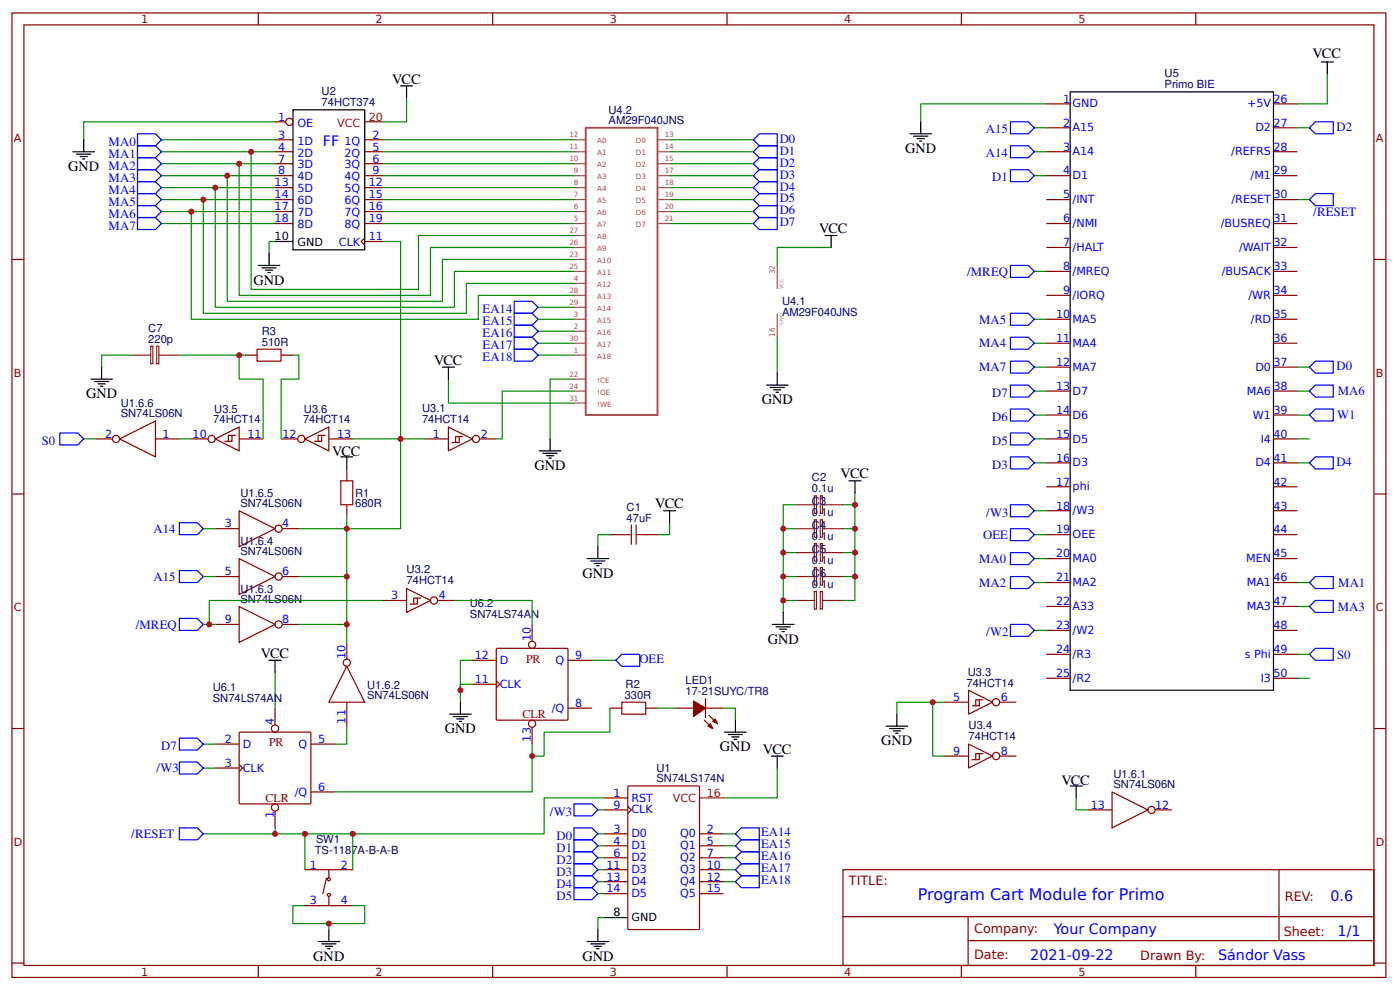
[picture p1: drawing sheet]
<svg xmlns="http://www.w3.org/2000/svg" width="310mm" height="219mm" viewBox="0 0 310 219" stroke-linecap="round" stroke-linejoin="round" font-family="sans-serif">
<g fill="none" stroke="#800" stroke-width=".26">
<path d="M2.6 2.9h304.1v213.2h-304.1zM5.3 5.5h298.7v208h-298.7zM57.1 2.9v2.6M109 2.9v2.6M160.9 2.9v2.6M212.7 2.9v2.6M264.6 2.9v2.6M60.9 33.5h3.9M60.9 38.8h3.9M60.9 26.9h2.3M60.9 30.9h3.9M60.9 36.2h3.9"/>
<path d="M80.7 33.5h4M80.7 38.8h4M80.7 30.9h4M80.7 36.2h4M231.5 23h5.3M231.5 28.3h5.3M231.5 33.5h5.3M231.5 38.8h5.3M281.8 23h5.3M281.8 28.3h5.3M281.8 33.5h5.3M281.8 38.8h5.3"/>
<path d="M2.6 57.4h2.7M60.9 44.1h3.9M60.9 49.4h3.9M60.9 41.5h3.9M60.9 46.8h3.9M80.7 52.6l-.8 .8 .8 .8M80.7 44.1h4M80.7 49.4h4M80.7 53.4h4M80.7 41.5h4M80.7 46.8h4M231.5 44.1h5.3"/>
<path d="M231.5 49.4h5.3M231.5 54.7h5.3M281.8 44.1h5.3M281.8 49.4h5.3M281.8 54.7h5.3M304 57.4h2.7M54.2 78.5h2.7M62.2 78.5h2.6M231.5 60h5.3M231.5 65.3h5.3M231.5 70.6h5.3M231.5 75.9h5.3"/>
<path d="M281.8 60h5.3M281.8 65.3h5.3M281.8 70.6h5.3M281.8 75.9h5.3M21.2 97h3.7M26.5 97l7.9-3.9v7.9zM34.4 97h5.3M42.3 97h3.7M47.6 97l5.3-2.6v5.3zM51.3 96.3v1.3h-1.6M52.1 96.3h-1.6v1.3M52.9 97h5.3"/>
<path d="M62.2 97h3.7M67.5 97l5.3-2.6v5.3zM71.2 96.3v1.3h-1.6M72 96.3h-1.6v1.3M72.8 97h5.3M93.9 97h5.3M99.2 94.4l5.3 2.6-5.3 2.7zM101.6 96.5v1.3h-1.6M102.4 96.5h-1.6v1.3M106.1 97h3.7M231.5 97h5.3M231.5 81.2h5.3"/>
<path d="M231.5 86.5h5.3M231.5 91.8h5.3M281.8 97h5.3M281.8 81.2h5.3M281.8 86.5h5.3M281.8 91.8h5.3M2.6 109.2h2.7M47.6 116.9h5.3M52.9 112.9l8 4-8 4zM62.4 116.9h3.7M76.7 103.7v2.6M76.7 111.6v2.6"/>
<path d="M134.9 118.2h2.7M142.9 118.2h2.6M231.5 102.3h5.3M231.5 107.6h5.3M231.5 112.9h5.3M231.5 118.2h5.3M281.8 102.3h5.3M281.8 107.6h5.3M281.8 112.9h5.3M281.8 118.2h5.3M304 109.2h2.7M47.6 127.5h5.3"/>
<path d="M47.6 138.1h5.3M52.9 123.5l8 4-8 3.9zM52.9 134.1l8 4-8 3.9zM62.4 127.5h3.7M62.4 138.1h3.7M84.7 132.8h5.3M90 130.1l5.2 2.7-5.2 2.6zM92.3 132.2v1.4h-1.5M93.1 132.2h-1.6v1.4M96.8 132.8h3.7M117.7 138.1v3.7M231.5 123.5h5.3"/>
<path d="M231.5 128.8h5.3M231.5 134.1h5.3M231.5 139.4h5.3M281.8 123.5h5.3M281.8 128.8h5.3M281.8 134.1h5.3M281.8 139.4h5.3M60.9 156.6v3.7M76.7 147.3l4 8h-7.9zM76.7 142v3.7M76.7 155.3v5.2M104.5 151.3h5.3"/>
<path d="M104.5 146h5.3M109.8 150.5l.8 .8-.8 .8M109.8 143.5l.3-.1h15.4l.2 .2-.1 15.5-.2 .1h-15.5l-.1-.2zM125.7 146h5.3M125.7 156.6h5.3M134.9 156.6h2.7M142.9 156.6h2.6M149.5 156.6h4M155.8 159.2l1.9 1.9M156.1 156.6h4M156.1 154.5v4.2M156.9 158.2l1.8 1.8"/>
<path d="M209 155.3h5.3M214.3 152.6l5.3 2.7-5.3 2.6zM216.7 154.7v1.4h-1.6M217.5 154.7h-1.6v1.4M221.2 155.3h3.7M231.5 144.7h5.3M231.5 150h5.3M281.8 144.7h5.3M281.8 150h5.3M2.6 161.1h2.7M47.6 169.8h5.3M47.6 164.5h5.3"/>
<path d="M52.9 169l.8 .8-.8 .8M53 162l.2-.1h15.5l.1 .2v15.5l-.3 .1h-15.5l-.1-.2zM60.9 179.3v3.7M68.8 164.5h5.3M68.8 175.1h5.3M117.7 160.8v3.7M133.6 179.1h5.3M133.6 176.4h5.3M138.9 178.3l.8 .8-.8 .8M138.9 173.9l.3-.1h15.3l.2 .1 .1 31.4-.1 .2h-15.5l-.3-.1zM209 167.2h5.3M214.3 164.5l5.3 2.7-5.3 2.6z"/>
<path d="M216.7 166.6v1.4h-1.6M217.5 166.6h-1.6v1.4M221.2 167.2h3.7M240.8 179.1h5.3M246.1 175.1l7.9 4-7.9 3.9zM255.6 179.1h3.7M304 161.1h2.7M67.5 192.3h10.6M72.2 194.2l-.8 3.4M72.8 192.3v1.9M72.8 198.4v1.8M133.6 184.4h5.3"/>
<path d="M133.6 187h5.3M133.6 189.7h5.3M133.6 192.3h5.3M133.6 194.9h5.3M133.6 197.6h5.3M154.8 184.4h5.3M154.8 187h5.3M154.8 189.7h5.3M154.8 192.3h5.3M154.8 194.9h5.3M154.8 197.6h5.3M186.5 192.3h117.5v21.2h-117.5z"/>
<path d="M283 192.3v15.7M2.6 212.9h2.7M57.1 213.5v2.6M67.5 200.2h10.6M109 213.5v2.6M160.9 213.5v2.6M186.6 202.7h117.3M212.7 213.5v2.6M214.2 208h89.7M214.2 202.7v10.6M264.6 213.5v2.6M304 212.9h2.7"/>
<circle cx="64" cy="26.9" r=".79"/>
<circle cx="25.7" cy="97" r=".79"/>
<circle cx="46.8" cy="97" r=".79"/>
<circle cx="66.7" cy="97" r=".79"/>
<circle cx="105.3" cy="97" r=".79"/>
<circle cx="61.6" cy="116.9" r=".79"/>
<circle cx="61.6" cy="127.5" r=".79"/>
<circle cx="61.6" cy="138.1" r=".79"/>
<circle cx="96" cy="132.8" r=".79"/>
<circle cx="76.7" cy="146.5" r=".79"/>
<circle cx="117.7" cy="142.6" r=".79"/>
<circle cx="220.4" cy="155.3" r=".79"/>
<circle cx="60.9" cy="161.1" r=".79"/>
<circle cx="60.9" cy="178.5" r=".79"/>
<circle cx="117.7" cy="160" r=".79"/>
<circle cx="220.4" cy="167.2" r=".79"/>
<circle cx="254.8" cy="179.1" r=".79"/>
<circle cx="72.8" cy="194.4" r=".33"/>
<circle cx="72.8" cy="197.9" r=".33"/>
</g>
<g fill="none" stroke="#080" stroke-width=".26">
<path d="M293.7 16.4v6.6h-6.6M35.7 30.9h25.2M35.7 33.5h25.2M35.7 36.2h25.2M35.7 38.8h25.2M50.3 38.8v27.8h47.6v-9.2h29.1M52.9 36.2v29.1h42.3v-10.6h31.8M55.6 33.5v30.5h37v-11.9h34.4M60.9 26.9h-42.4v4M84.7 30.9h42.3M84.7 33.5h42.3M84.7 36.2h42.3"/>
<path d="M84.7 38.8h42.3M90 21.6v5.3h-5.3M148.2 30.9h18.5M148.2 33.5h18.5M148.2 36.2h18.5M148.2 38.8h18.5M228.9 33.5h2.6M228.9 38.8h2.6M228.9 28.3h2.6M231.5 23h-27.8v3.9M287.1 28.3h2.6M35.7 41.5h25.2"/>
<path d="M35.7 44.1h25.2M35.7 46.8h25.2M35.7 49.4h25.2M42.3 46.8v23.8h63.5v-5.3h21.2M45 44.1v25.2h58.2v-6.6h23.8M47.6 41.5v26.4h52.9v-7.9h26.5M60.9 53.4h-1.4v2.6M84.7 53.4h3.9v43.6h-10.5M84.7 41.5h42.3M84.7 44.1h42.3M84.7 46.8h42.3M84.7 49.4h42.3"/>
<path d="M148.2 41.5h18.5M148.2 44.1h18.5M148.2 46.8h18.5M148.2 49.4h18.5M183.9 54.7h-11.9v4M287.1 44.1h2.6M29.1 78.5h-6.6v2.7M39.7 78.5h13.2M54.2 78.5h-1.3v5.3h5.3v13.2M64.8 78.5h1.3v5.3h-3.9v13.2M119.1 70.6h7.9M119.1 75.9h7.9"/>
<path d="M119.1 67.9h7.9M119.1 73.2h7.9M119.1 78.5h7.9M172 74.6v7.9M228.9 60h2.6M228.9 70.6h2.6M228.9 75.9h2.6M18.5 97h2.7M39.7 97h2.6M93.9 97h-5.3v19.9h-11.9v-2.7M99.2 83.8v5.3h27.8M127 86.5h-15.9v10.5h-1.3"/>
<path d="M127 83.8h-5.3v13.2M228.9 97h2.6M228.9 81.2h2.6M228.9 86.5h2.6M228.9 91.8h2.6M287.1 97h2.6M287.1 81.2h2.6M287.1 86.5h2.6M287.1 91.8h2.6M45 116.9h2.6M66.1 116.9h10.6v10.6h-10.6M134.9 118.2h-2.6v2.7"/>
<path d="M148.2 115.6v2.6h-2.7M173.3 116.9h2.6M175.9 111.6h-2.6v23.8M186.5 116.9h2.7M186.5 111.6h2.7M189.2 109v23.8h-2.7M228.9 102.3h2.6M228.9 118.2h2.6M228.9 112.9h2.6M287.1 102.3h2.6M45 127.5h2.6M45 138.1h2.6"/>
<path d="M76.7 127.5v10.6h-10.6M76.7 138.1v3.9M84.7 132.8h-38.4v5.3M100.5 132.8h17.2v5.3M173.3 127.5h2.6M173.3 122.2h2.6M173.3 132.8h2.6M186.5 127.5h2.7M186.5 122.2h2.7M228.9 123.5h2.6M228.9 128.8h2.6M228.9 139.4h2.6"/>
<path d="M287.1 128.8h2.6M287.1 134.1h2.6M60.9 148.6v8M104.5 151.3h-2.6v4M104.5 146h-2.6v6.6M131 146h5.3M134.9 156.6v5.3h-14.5v5.3h-2.7M145.5 156.6h4M160.1 156.6h2.6v2.6M206.4 155.3v11.9h2.6M209 155.3h-10.6v2.6M287.1 150h2.6"/>
<path d="M287.1 144.7h2.6M45 164.5h2.6M45 169.8h2.6M76.7 160.5v4h-2.6M117.7 164.5v10.6h-43.6M132.3 179.1h1.3M133.6 176.4h-13.2v8h-59.5M172 169.8v6.6h-11.9M238.1 176.4v2.7h2.7M60.9 183v1.4h-15.9M67.5 184.4v7.9M78.1 184.4v7.9"/>
<path d="M132.3 184.4h1.3M132.3 187h1.3M132.3 189.7h1.3M132.3 192.3h1.3M132.3 194.9h1.3M132.3 197.6h1.3M160.1 184.4h2.6M160.1 187h2.6M160.1 189.7h2.6M160.1 192.3h2.6M160.1 194.9h2.6M67.5 200.2h-2.7v4h15.9v-4h-2.6"/>
<path d="M72.8 204.2v1.3M133.6 202.9h-1.3v2.6"/>
</g>
<g fill="none" stroke="#00f" stroke-width=".26">
<path d="M30.4 29.6h4l1.3 1.3-1.3 1.3h-4zM30.4 32.2h4l1.3 1.3-1.3 1.4h-4zM30.4 34.9h4l1.3 1.3-1.3 1.3h-4zM30.4 37.5h4l1.3 1.3-1.3 1.4h-4zM166.7 30.9l1.3-1.3h4v2.6h-4zM166.7 33.5l1.3-1.3h4v2.7h-4zM166.7 36.2l1.3-1.3h4v2.6h-4zM166.7 38.8l1.3-1.3h4v2.7h-4zM223.6 26.9h3.9l1.4 1.4-1.4 1.3h-3.9zM223.6 32.2h3.9l1.4 1.3-1.4 1.4h-3.9zM223.6 37.5h3.9l1.4 1.3-1.4 1.4h-3.9zM291 26.9h4v2.7h-4l-1.3-1.3z"/>
<path d="M30.4 40.2h4l1.3 1.3-1.3 1.3h-4zM30.4 42.8h4l1.3 1.3-1.3 1.4h-4zM30.4 45.5h4l1.3 1.3-1.3 1.3h-4zM30.4 48.1h4l1.3 1.3-1.3 1.3h-4zM166.7 41.5l1.3-1.3h4v2.6h-4zM166.7 44.1l1.3-1.3h4v2.7h-4zM166.7 46.8l1.3-1.3h4v2.6h-4zM166.7 49.4l1.3-1.3h4v2.6h-4zM223.6 58.7h3.9l1.4 1.3-1.4 1.3h-3.9zM289.7 44.1l1.3-1.3h4v2.7h-4zM113.8 66.6h3.9l1.4 1.3-1.4 1.4h-3.9zM113.8 69.3h3.9l1.4 1.3-1.4 1.3h-3.9z"/>
<path d="M113.8 71.9h3.9l1.4 1.3-1.4 1.4h-3.9zM113.8 74.6h3.9l1.4 1.3-1.4 1.3h-3.9zM113.8 77.2h3.9l1.4 1.3-1.4 1.4h-3.9zM223.6 74.6h3.9l1.4 1.3-1.4 1.3h-3.9zM223.6 69.3h3.9l1.4 1.3-1.4 1.3h-3.9zM223.6 79.9h3.9l1.4 1.3-1.4 1.3h-3.9zM13.2 95.7h4l1.3 1.3-1.3 1.4h-4zM223.6 95.7h3.9l1.4 1.3-1.4 1.4h-3.9zM223.6 90.4h3.9l1.4 1.4-1.4 1.3h-3.9zM223.6 85.1h3.9l1.4 1.4-1.4 1.3h-3.9zM289.7 81.2l1.3-1.3h4v2.6h-4zM289.7 91.8l1.3-1.4h4v2.7h-4z"/>
<path d="M291 85.1h4v2.7h-4l-1.3-1.3zM39.7 115.6h4l1.3 1.3-1.3 1.3h-4zM223.6 101h3.9l1.4 1.3-1.4 1.4h-3.9zM223.6 116.9h3.9l1.4 1.3-1.4 1.3h-3.9zM223.6 111.6h3.9l1.4 1.3-1.4 1.3h-3.9zM291 101h4v2.7h-4l-1.3-1.4zM39.7 126.2h4l1.3 1.3-1.3 1.3h-4zM39.7 136.7h4l1.3 1.4-1.3 1.3h-4zM223.6 122.2h3.9l1.4 1.3-1.4 1.3h-3.9zM223.6 127.5h3.9l1.4 1.3-1.4 1.3h-3.9zM223.6 138.1h3.9l1.4 1.3-1.4 1.3h-3.9zM291 127.5h4v2.6h-4l-1.3-1.3z"/>
<path d="M291 132.8h4v2.6h-4l-1.3-1.3zM136.3 146l1.3-1.3h4v2.6h-4zM291 143.4h4v2.6h-4l-1.3-1.3zM39.7 163.2h4l1.3 1.3-1.3 1.3h-4zM39.7 168.5h4l1.3 1.3-1.3 1.3h-4zM127 177.7h4l1.3 1.4-1.3 1.3h-4zM39.7 183h4l1.3 1.4-1.3 1.3h-4zM127 183h4l1.3 1.4-1.3 1.3h-4zM127 185.7h4l1.3 1.3-1.3 1.3h-4zM127 188.3h4l1.3 1.4-1.3 1.3h-4zM127 191h4l1.3 1.3-1.3 1.3h-4zM127 193.6h4l1.3 1.3-1.3 1.4h-4z"/>
<path d="M127 196.3h4l1.3 1.3-1.3 1.3h-4zM162.7 184.4l1.3-1.4h4v2.7h-4zM162.7 187l1.3-1.3h4v2.6h-4zM162.7 189.7l1.3-1.4h4v2.7h-4zM162.7 192.3l1.3-1.3h4v2.6h-4zM162.7 194.9l1.3-1.3h4v2.7h-4z"/>
</g>
<g fill="none" stroke="#000" stroke-width=".26">
<path d="M88.6 19h2.7M90 19v2.6M292.4 13.7h2.6M293.7 13.7v2.7M16.1 33.5h4.8M16.9 34.1h3.2M17.7 34.6h1.6M18.3 35.1h.5M18.5 30.9v2.6M64.8 24.3h15.9v30.9h-15.9zM201.3 29.6h4.8M202.1 30.1h3.2"/>
<path d="M202.9 30.6h1.6M203.5 31.2h.5M203.7 26.9v2.7M236.8 20.3h45v132.3h-45zM57.1 58.7h4.8M57.9 59.2h3.2M58.7 59.7h1.6M59.5 56v2.7M60.9 53.4h3.9M182.6 52.1h2.6M183.9 52.1v2.6M59.3 60.3h.5"/>
<path d="M20.1 83.8h4.8M20.9 84.3h3.2M21.7 84.9h1.6M22.2 85.4h.6M22.5 81.2v2.6M97.9 81.2h2.6M99.2 81.2v2.6M119.3 99.7h4.8M121.7 97v2.7M169.6 85.1h4.8M170.4 85.7h3.2M171.2 86.2h1.6"/>
<path d="M171.7 86.7h.5M172 82.5v2.6M75.4 101h2.7M76.7 101v2.7M120.1 100.2h3.2M120.9 100.8h1.6M121.4 101.3h.6M146.8 112.9h2.7M148.2 112.9v2.7M187.9 106.3h2.6M189.2 106.3v2.7M129.9 123.5h4.8"/>
<path d="M130.7 124h3.2M131.5 124.6h1.6M132 125.1h.6M132.3 120.9v2.6M170.9 138.1h4.8M171.7 138.6h3.2M172.5 139.1h1.6M173 139.6h.6M173.3 135.4v2.7M59.5 146h2.7M60.9 146v2.6M99.5 157.9h4.7"/>
<path d="M100.3 158.4h3.2M101.1 159h1.6M101.6 159.5h.5M101.9 155.3v2.6M162.7 159.2v2.7M198.4 157.9v2.6M160.3 161.9h4.8M161.1 162.4h3.2M161.9 162.9h1.6M162.5 163.5h.5M170.7 167.2h2.6M172 167.2v2.6"/>
<path d="M196.1 160.5h4.7M196.8 161.1h3.2M197.6 161.6h1.6M198.2 162.1h.5M236.8 173.8h2.6M238.1 173.8v2.6M70.4 208.2h4.7M71.2 208.7h3.1M72 209.2h1.6M72.5 209.8h.5M72.8 205.5v2.7M129.9 208.2h4.8"/>
<path d="M130.7 208.7h3.2M131.5 209.2h1.6M132 209.8h.6M132.3 205.5v2.7M133.6 202.9h5.3"/>
</g>
<path d="M56.9 77.2h5.3v2.7h-5.3zM75.4 106.3h2.7v5.3h-2.7zM137.6 118.2h2.1M139.7 116.1v4.2M140.8 118.2h2.1M140.8 116.1v4.2M137.6 155.3h5.3v2.6h-5.3z" fill="none" stroke="#a00000" stroke-width=".26"/>
<path d="M80.7 26.9h4M154.8 176.4h5.3" fill="none" stroke="#f00" stroke-width=".26"/>
<g fill="none" stroke="#8d2323" stroke-width=".26">
<path d="M29.1 78.5h4.2M33.3 76.5h.5v3.9h-.5zM34.7 76.5h.4v3.9h-.4zM35.2 78.5h4.5M175.9 111.6h4.3M175.9 116.9h4.3M180.2 109.6h.5v3.9h-.5zM180.2 114.9h.5v3.9h-.5zM181.5 109.6h.5v3.9h-.5zM181.5 114.9h.5v3.9h-.5zM182 111.6h4.5M182 116.9h4.5"/>
<path d="M175.9 122.2h4.3M175.9 127.5h4.3M175.9 132.8h4.3M180.2 120.2h.5v3.9h-.5zM180.2 125.5h.5v3.9h-.5zM180.2 130.8h.5v3.9h-.5zM181.5 120.2h.5v3.9h-.5zM181.5 125.5h.5v3.9h-.5zM181.5 130.8h.5v3.9h-.5zM182 122.2h4.5M182 127.5h4.5M182 132.8h4.5"/>
</g>
<g fill="#800" stroke="#800" stroke-width=".26">
<path d="M157.7 159.5l.5-.5 .5 1z"/>
<path d="M156.6 160.5l.6-.5 .5 1.1z"/>
<path d="M153.5 155l2.6 1.6-2.6 1.8z"/>
</g>
<path d="M129.6 28.3h15.9v63.5h-15.9z" fill="none" stroke="#a54b4b" stroke-width=".42"/>
<g fill="none" stroke="#a54b4b" stroke-width=".26">
<path d="M127 38.8h2.6M127 36.2h2.6M127 33.5h2.6M127 30.9h2.6M145.6 38.8h2.6M145.6 36.2h2.6M145.6 33.5h2.6M145.6 30.9h2.6M127 49.4h2.6M127 46.8h2.6M127 44.1h2.6M127 41.5h2.6"/>
<path d="M127 57.4h2.6M127 54.7h2.6M127 52.1h2.6M145.6 49.4h2.6M145.6 46.8h2.6M145.6 44.1h2.6M145.6 41.5h2.6M172 58.7v5.2M127 62.7h2.6M127 60h2.6M127 65.3h2.6M127 67.9h2.6"/>
<path d="M127 70.6h2.6M127 73.2h2.6M127 75.9h2.6M127 78.5h2.6M172 69.4v5.2M127 89.1h2.6M127 83.8h2.6M127 86.5h2.6"/>
</g>
<g fill="#c00">
<circle cx="76.7" cy="127.5" r=".66"/>
<circle cx="76.7" cy="116.9" r=".66"/>
<circle cx="88.6" cy="97" r=".66"/>
<circle cx="76.7" cy="138.1" r=".66"/>
<circle cx="101.9" cy="152.6" r=".66"/>
<circle cx="46.3" cy="138.1" r=".66"/>
<circle cx="55.6" cy="33.5" r=".66"/>
<circle cx="52.9" cy="36.2" r=".66"/>
<circle cx="50.3" cy="38.8" r=".66"/>
<circle cx="47.6" cy="41.5" r=".66"/>
<circle cx="45" cy="44.1" r=".66"/>
<circle cx="42.3" cy="46.8" r=".66"/>
<circle cx="173.3" cy="127.5" r=".66"/>
<circle cx="173.3" cy="122.2" r=".66"/>
<circle cx="173.3" cy="116.9" r=".66"/>
<circle cx="189.2" cy="111.6" r=".66"/>
<circle cx="189.2" cy="116.9" r=".66"/>
<circle cx="189.2" cy="122.2" r=".66"/>
<circle cx="189.2" cy="127.5" r=".66"/>
<circle cx="173.3" cy="132.8" r=".66"/>
<circle cx="117.7" cy="167.2" r=".66"/>
<circle cx="206.4" cy="155.3" r=".66"/>
<circle cx="60.9" cy="184.4" r=".66"/>
<circle cx="67.5" cy="184.4" r=".66"/>
<circle cx="78.1" cy="184.4" r=".66"/>
<circle cx="72.8" cy="204.2" r=".66"/>
<circle cx="52.9" cy="78.5" r=".66"/>
</g>
<text font-size="3.5" fill="#00f" x="203.1" y="199.1">Program Cart Module for Primo</text>
<g font-size="3.2">
<text x="290.4" y="12.9">VCC</text>
<text x="86.8" y="18.5">VCC</text>
<text x="200.3" y="33.8">GND</text>
<text x="15.1" y="37.8">GND</text>
<text x="181.2" y="51.5">VCC</text>
<text x="56.1" y="62.9">GND</text>
<text x="96" y="80.6">VCC</text>
<text x="19" y="88.1">GND</text>
<text x="168.5" y="89.4">GND</text>
<text x="73.5" y="100.8">VCC</text>
<text x="118.3" y="103.9">GND</text>
<text x="186" y="105.8">VCC</text>
<text x="145" y="112.4">VCC</text>
<text x="128.9" y="127.7">GND</text>
<text x="169.9" y="142.3">GND</text>
<text x="57.7" y="145.5">VCC</text>
<text x="98.4" y="162.1">GND</text>
<text x="159.3" y="166.1">GND</text>
<text x="168.8" y="166.6">VCC</text>
<text x="195" y="164.8">GND</text>
<text x="234.9" y="173.5">VCC</text>
<text x="69.3" y="212.4">GND</text>
<text x="128.9" y="212.4">GND</text>
</g>
<g font-size="3.2" fill="#00f">
<text x="71.4" y="32.2">FF</text>
<text x="294.4" y="199.2">0.6</text>
<text x="233.2" y="206.4">Your Company</text>
<text x="296" y="207">1/1</text>
<text x="228" y="212.3">2021-09-22</text>
<text x="269.5" y="212.2">Sándor Vass</text>
</g>
<g font-size="2.8" fill="#00f">
<text x="218.2" y="29.5">A15</text>
<text x="295.7" y="29">D2</text>
<text x="24" y="32.2">MA0</text>
<text x="24" y="34.9">MA1</text>
<text x="172.5" y="31.5">D0</text>
<text x="172.5" y="34.2">D1</text>
<text x="218.2" y="34.8">A14</text>
<text x="24" y="37.5">MA2</text>
<text x="24" y="40.2">MA3</text>
<text x="172.5" y="36.8">D2</text>
<text x="172.5" y="39.5">D3</text>
<text x="219.6" y="40.1">D1</text>
<text x="24" y="42.8">MA4</text>
<text x="24" y="45.5">MA5</text>
<text x="172.5" y="42.1">D4</text>
<text x="172.5" y="44.8">D5</text>
<text x="172.5" y="47.4">D6</text>
<text x="290.6" y="47.8">/RESET</text>
<text x="24" y="48.1">MA6</text>
<text x="24" y="50.7">MA7</text>
<text x="172.5" y="50.1">D7</text>
<text x="214" y="60.9">/MREQ</text>
<text x="106.8" y="69.3">EA14</text>
<text x="106.8" y="71.9">EA15</text>
<text x="216.6" y="71.5">MA5</text>
<text x="106.8" y="77.2">EA17</text>
<text x="106.8" y="74.6">EA16</text>
<text x="216.6" y="76.8">MA4</text>
<text x="106.8" y="79.9">EA18</text>
<text x="216.6" y="82.1">MA7</text>
<text x="295.7" y="81.9">D0</text>
<text x="219.6" y="87.7">D7</text>
<text x="296" y="87.4">MA6</text>
<text x="219.6" y="93">D6</text>
<text x="295.9" y="92.7">W1</text>
<text x="9.2" y="98.3">S0</text>
<text x="219.6" y="98.3">D5</text>
<text x="219.6" y="103.6">D3</text>
<text x="295.7" y="103">D4</text>
<text x="34" y="117.8">A14</text>
<text x="217.6" y="119.2">OEE</text>
<text x="218.2" y="114.2">/W3</text>
<text x="216.6" y="124.5">MA0</text>
<text x="34" y="128.4">A15</text>
<text x="216.6" y="129.8">MA2</text>
<text x="296.1" y="129.8">MA1</text>
<text x="296" y="135">MA3</text>
<text x="30" y="139">/MREQ</text>
<text x="218.2" y="140.7">/W2</text>
<text x="141.5" y="146.6">OEE</text>
<text x="295.9" y="145.7">S0</text>
<text x="35.7" y="165.8">D7</text>
<text x="34.6" y="170.8">/W3</text>
<text x="29" y="185.3">/RESET</text>
<text x="121.7" y="180.4">/W3</text>
<text x="123.2" y="185.7">D0</text>
<text x="168.4" y="184.9">EA14</text>
<text x="123.2" y="188.3">D1</text>
<text x="123.2" y="191">D2</text>
<text x="168.4" y="187.6">EA15</text>
<text x="168.4" y="190.2">EA16</text>
<text x="123.2" y="193.6">D3</text>
<text x="123.2" y="196.3">D4</text>
<text x="168.4" y="192.9">EA17</text>
<text x="168.4" y="195.5">EA18</text>
<text x="123.2" y="198.9">D5</text>
</g>
<g font-size="2.8" fill="#800">
<text x="187.9" y="195.7">TITLE:</text>
<text x="284.3" y="199.2">REV:</text>
<text x="215.5" y="206.4">Company:</text>
<text x="284.1" y="206.9">Sheet:</text>
<text x="215.5" y="212.1">Date:</text>
<text x="252.3" y="212.2">Drawn By:</text>
</g>
<g font-size="2.6" fill="#800">
<text x="116.4" y="146.5">PR</text>
<text x="115.6" y="158.7">CLR</text>
<text x="59.5" y="165">PR</text>
<text x="58.7" y="177.2">CLR</text>
</g>
<g font-size="2.5" fill="#800">
<text x="31.2" y="5.1">1</text>
<text x="83.1" y="5.1">2</text>
<text x="134.9" y="5.1">3</text>
<text x="186.8" y="5.1">4</text>
<text x="238.7" y="5.1">5</text>
<text x="3" y="31.4">A</text>
<text x="304.4" y="31.4">A</text>
<text x="3" y="83.3">B</text>
<text x="304.4" y="83.3">B</text>
<text x="3" y="135.1">C</text>
<text x="304.4" y="135.1">C</text>
<text x="3" y="187">D</text>
<text x="304.4" y="187">D</text>
<text x="31.2" y="215.7">1</text>
<text x="83.1" y="215.7">2</text>
<text x="134.9" y="215.7">3</text>
<text x="186.8" y="215.7">4</text>
<text x="238.7" y="215.7">5</text>
</g>
<g font-size="2.5" fill="#000080">
<text x="257.7" y="16.9">U5</text>
<text x="71.2" y="23.3">74HCT374</text>
<text x="71.2" y="20.9">U2</text>
<text x="257.7" y="19.4">Primo BIE</text>
<text x="134.7" y="27.5">AM29F040JNS</text>
<text x="134.7" y="25.2">U4.2</text>
<text x="173" y="69.8">AM29F040JNS</text>
<text x="173" y="67.5">U4.1</text>
<text x="32.8" y="75.8">220p</text>
<text x="32.8" y="73.4">C7</text>
<text x="58" y="76.4">510R</text>
<text x="58" y="74">R3</text>
<text x="26.7" y="92.3">SN74LS06N</text>
<text x="26.7" y="90">U1.6.6</text>
<text x="47.2" y="93.6">74HCT14</text>
<text x="47.4" y="91.3">U3.5</text>
<text x="67" y="93.6">74HCT14</text>
<text x="67.3" y="91.3">U3.6</text>
<text x="93.4" y="93.4">74HCT14</text>
<text x="93.4" y="91">U3.1</text>
<text x="179.7" y="106.4">C2</text>
<text x="53.2" y="112.1">SN74LS06N</text>
<text x="53.2" y="109.9">U1.6.5</text>
<text x="78.6" y="112.2">680R</text>
<text x="78.6" y="109.8">R1</text>
<text x="138.6" y="113">C1</text>
<text x="179.7" y="108.8">0.1u</text>
<text x="179.7" y="111.7">C3</text>
<text x="138.6" y="115.3">47uF</text>
<text x="179.7" y="114.1">0.1u</text>
<text x="179.7" y="119.4">0.1u</text>
<text x="179.7" y="117">C4</text>
<text x="53.2" y="122.7">SN74LS06N</text>
<text x="53.2" y="120.4">U1.6.4</text>
<text x="179.7" y="124.7">0.1u</text>
<text x="179.7" y="122.3">C5</text>
<text x="53.2" y="131">U1.6.3</text>
<text x="90" y="129.2">74HCT14</text>
<text x="90" y="126.7">U3.2</text>
<text x="179.7" y="130">0.1u</text>
<text x="179.7" y="127.6">C6</text>
<text x="53.2" y="133.3">SN74LS06N</text>
<text x="104" y="136.7">SN74LS74AN</text>
<text x="104" y="134.3">U6.2</text>
<text x="214.1" y="149.5">U3.3</text>
<text x="47.1" y="155.3">SN74LS74AN</text>
<text x="47.1" y="152.8">U6.1</text>
<text x="81.2" y="154.5">SN74LS06N</text>
<text x="81.2" y="152.2">U1.6.2</text>
<text x="138.2" y="154.5">330R</text>
<text x="138.4" y="152.2">R2</text>
<text x="151.7" y="151.3">LED1</text>
<text x="151.7" y="153.7">17-21SUYC/TR8</text>
<text x="213.9" y="151.8">74HCT14</text>
<text x="214.3" y="161.1">U3.4</text>
<text x="214.3" y="163.6">74HCT14</text>
<text x="145.3" y="172.9">SN74LS174N</text>
<text x="145.3" y="170.6">U1</text>
<text x="246.4" y="172">U1.6.1</text>
<text x="246.4" y="174.3">SN74LS06N</text>
<text x="69.7" y="188.8">TS-1187A-B-A-B</text>
<text x="69.9" y="186.4">SW1</text>
</g>
<g font-size="2.5" fill="#00f">
<text x="235.2" y="22.7">1</text>
<text x="237.3" y="23.8">GND</text>
<text x="275.9" y="23.8">+5V</text>
<text x="281.8" y="22.7">26</text>
<text x="61.5" y="26.7">1</text>
<text x="65.8" y="28">OE</text>
<text x="235.2" y="28">2</text>
<text x="237.3" y="29.1">A15</text>
<text x="277.8" y="29.1">D2</text>
<text x="281.8" y="28">27</text>
<text x="61.5" y="30.6">3</text>
<text x="61.5" y="33.3">4</text>
<text x="61.5" y="35.9">7</text>
<text x="65.8" y="32">1D</text>
<text x="65.8" y="34.6">2D</text>
<text x="76.2" y="32">1Q</text>
<text x="76.2" y="34.6">2Q</text>
<text x="82.4" y="30.6">2</text>
<text x="82.4" y="33.3">5</text>
<text x="82.4" y="35.9">6</text>
<text x="235.2" y="33.3">3</text>
<text x="237.3" y="34.3">A14</text>
<text x="272.4" y="34.3">/REFRS</text>
<text x="281.8" y="33.3">28</text>
<text x="60.8" y="41.2">13</text>
<text x="61.5" y="38.6">8</text>
<text x="65.8" y="37.3">3D</text>
<text x="65.8" y="39.9">4D</text>
<text x="76.2" y="37.3">3Q</text>
<text x="76.2" y="39.9">4Q</text>
<text x="81.6" y="41.2">12</text>
<text x="82.4" y="38.6">9</text>
<text x="235.2" y="38.6">4</text>
<text x="237.3" y="39.6">D1</text>
<text x="276.7" y="39.6">/M1</text>
<text x="281.8" y="38.6">29</text>
<text x="60.8" y="43.9">14</text>
<text x="60.8" y="46.5">17</text>
<text x="65.8" y="42.5">5D</text>
<text x="65.8" y="45.2">6D</text>
<text x="65.8" y="47.8">7D</text>
<text x="76.2" y="42.5">5Q</text>
<text x="76.2" y="45.2">6Q</text>
<text x="76.2" y="47.8">7Q</text>
<text x="81.6" y="43.9">15</text>
<text x="81.6" y="46.5">16</text>
<text x="235.2" y="43.9">5</text>
<text x="237.3" y="44.9">/INT</text>
<text x="272.5" y="44.9">/RESET</text>
<text x="281.8" y="43.9">30</text>
<text x="60.8" y="49.2">18</text>
<text x="65.8" y="50.5">8D</text>
<text x="76.2" y="50.5">8Q</text>
<text x="81.6" y="53.1">11</text>
<text x="81.6" y="49.2">19</text>
<text x="235.2" y="49.2">6</text>
<text x="237.3" y="50.2">/NMI</text>
<text x="270.1" y="50.2">/BUSREQ</text>
<text x="281.8" y="49.2">31</text>
<text x="75" y="54.5">CLK</text>
<text x="235.2" y="54.5">7</text>
<text x="235.2" y="59.7">8</text>
<text x="237.3" y="55.5">/HALT</text>
<text x="274.2" y="55.5">/WAIT</text>
<text x="281.8" y="54.5">32</text>
<text x="281.8" y="59.7">33</text>
<text x="235.2" y="65">9</text>
<text x="237.3" y="60.8">/MREQ</text>
<text x="270.3" y="60.8">/BUSACK</text>
<text x="281.8" y="65">34</text>
<text x="233.7" y="70.3">10</text>
<text x="237.3" y="66.1">/IORQ</text>
<text x="237.3" y="71.4">MA5</text>
<text x="276.3" y="66.1">/WR</text>
<text x="276.8" y="71.4">/RD</text>
<text x="281.8" y="70.3">35</text>
<text x="233.7" y="75.6">11</text>
<text x="237.3" y="76.7">MA4</text>
<text x="281.8" y="75.6">36</text>
<text x="233.7" y="80.9">12</text>
<text x="237.3" y="82">MA7</text>
<text x="277.8" y="82">D0</text>
<text x="281.8" y="80.9">37</text>
<text x="233.7" y="86.2">13</text>
<text x="237.3" y="87.3">D7</text>
<text x="275.9" y="87.3">MA6</text>
<text x="281.8" y="86.2">38</text>
<text x="233.7" y="91.5">14</text>
<text x="237.3" y="92.6">D6</text>
<text x="277.2" y="92.6">W1</text>
<text x="281.8" y="91.5">39</text>
<text x="23.3" y="96.8">2</text>
<text x="36" y="96.8">1</text>
<text x="42.6" y="96.8">10</text>
<text x="54.8" y="96.8">11</text>
<text x="62.5" y="96.8">12</text>
<text x="74.6" y="96.8">13</text>
<text x="95.8" y="96.8">1</text>
<text x="106.4" y="96.8">2</text>
<text x="233.7" y="96.8">15</text>
<text x="237.3" y="97.8">D5</text>
<text x="279" y="97.8">I4</text>
<text x="281.8" y="96.8">40</text>
<text x="233.7" y="102.1">16</text>
<text x="233.7" y="107.4">17</text>
<text x="237.3" y="103.1">D3</text>
<text x="277.8" y="103.1">D4</text>
<text x="281.8" y="102.1">41</text>
<text x="281.8" y="107.4">42</text>
<text x="233.7" y="112.7">18</text>
<text x="237.3" y="108.4">phi</text>
<text x="237.3" y="113.7">/W3</text>
<text x="281.8" y="112.7">43</text>
<text x="49.8" y="116.6">3</text>
<text x="62.4" y="116.6">4</text>
<text x="233.7" y="118">19</text>
<text x="237.3" y="119">OEE</text>
<text x="281.8" y="118">44</text>
<text x="233.7" y="123.2">20</text>
<text x="237.3" y="124.3">MA0</text>
<text x="275.7" y="124.3">MEN</text>
<text x="281.8" y="123.2">45</text>
<text x="49.8" y="127.2">5</text>
<text x="62.4" y="127.2">6</text>
<text x="233.7" y="128.5">21</text>
<text x="237.3" y="129.6">MA2</text>
<text x="275.9" y="129.6">MA1</text>
<text x="281.8" y="128.5">46</text>
<text x="49.8" y="137.8">9</text>
<text x="62.4" y="137.8">8</text>
<text x="86.5" y="132.5">3</text>
<text x="97.1" y="132.5">4</text>
<text x="233.7" y="133.8">22</text>
<text x="237.3" y="134.9">A33</text>
<text x="275.9" y="134.9">MA3</text>
<text x="281.8" y="133.8">47</text>
<text x="117.5" y="141.8" transform="rotate(-90 117.5 141.8)">10</text>
<text x="233.7" y="139.1">23</text>
<text x="237.3" y="140.2">/W2</text>
<text x="281.8" y="139.1">48</text>
<text x="76.5" y="145.7" transform="rotate(-90 76.5 145.7)">10</text>
<text x="105.1" y="145.7">12</text>
<text x="110.6" y="146.8">D</text>
<text x="122.9" y="146.8">Q</text>
<text x="127.3" y="145.7">9</text>
<text x="233.7" y="144.4">24</text>
<text x="233.7" y="149.7">25</text>
<text x="237.3" y="145.5">/R3</text>
<text x="275.4" y="145.5">s Phi</text>
<text x="281.8" y="144.4">49</text>
<text x="281.8" y="149.7">50</text>
<text x="105.1" y="151">11</text>
<text x="110.6" y="152.1">CLK</text>
<text x="210.9" y="155">5</text>
<text x="221.5" y="155">6</text>
<text x="237.3" y="150.8">/R2</text>
<text x="279" y="150.8">I3</text>
<text x="60.6" y="160.3" transform="rotate(-90 60.6 160.3)">4</text>
<text x="76.5" y="160" transform="rotate(-90 76.5 160)">11</text>
<text x="122.1" y="157.4">/Q</text>
<text x="127.3" y="156.3">8</text>
<text x="49.8" y="164.3">2</text>
<text x="53.7" y="165.3">D</text>
<text x="66.1" y="165.3">Q</text>
<text x="70.4" y="164.3">5</text>
<text x="117.5" y="164" transform="rotate(-90 117.5 164)">13</text>
<text x="210.9" y="166.9">9</text>
<text x="221.5" y="166.9">8</text>
<text x="49.8" y="169.5">3</text>
<text x="53.7" y="170.6">CLK</text>
<text x="65.2" y="175.9">/Q</text>
<text x="70.4" y="174.8">6</text>
<text x="135.7" y="176.2">1</text>
<text x="135.7" y="178.8">9</text>
<text x="139.7" y="177.2">RST</text>
<text x="139.7" y="179.9">CLK</text>
<text x="241.3" y="178.8">13</text>
<text x="255.6" y="178.8">12</text>
<text x="60.6" y="180.9" transform="rotate(-90 60.6 180.9)">1</text>
<text x="135.7" y="184.1">3</text>
<text x="139.7" y="185.2">D0</text>
<text x="150.5" y="185.2">Q0</text>
<text x="156.4" y="184.1">2</text>
<text x="135.7" y="186.7">4</text>
<text x="135.7" y="189.4">6</text>
<text x="139.7" y="187.8">D1</text>
<text x="139.7" y="190.4">D2</text>
<text x="150.5" y="187.8">Q1</text>
<text x="150.5" y="190.4">Q2</text>
<text x="156.4" y="186.7">5</text>
<text x="156.4" y="189.4">7</text>
<text x="68.5" y="192">1</text>
<text x="75.4" y="192">2</text>
<text x="134.2" y="192">11</text>
<text x="134.2" y="194.7">13</text>
<text x="134.2" y="197.3">14</text>
<text x="139.7" y="193.1">D3</text>
<text x="139.7" y="195.7">D4</text>
<text x="150.5" y="193.1">Q3</text>
<text x="150.5" y="195.7">Q4</text>
<text x="156.4" y="192">10</text>
<text x="156.4" y="194.7">12</text>
<text x="156.4" y="197.3">15</text>
<text x="68.5" y="200">3</text>
<text x="75.4" y="200">4</text>
<text x="139.7" y="198.4">D5</text>
<text x="150.5" y="198.4">Q5</text>
</g>
<g font-size="2.5" fill="#f00">
<text x="74.6" y="28">VCC</text>
<text x="81.6" y="26.7">20</text>
<text x="148.8" y="177.2">VCC</text>
<text x="156.4" y="176.2">16</text>
</g>
<g font-size="2.5">
<text x="60.8" y="53.1">10</text>
<text x="65.8" y="54.5">GND</text>
<text x="135.7" y="202.6">8</text>
<text x="139.7" y="203.7">GND</text>
</g>
<g font-size="1.6" fill="#a54b4b">
<text x="126" y="35.7">10</text>
<text x="126" y="33">11</text>
<text x="126" y="30.4">12</text>
<text x="132.2" y="34.3">A1</text>
<text x="132.2" y="31.7">A0</text>
<text x="140.7" y="31.7">D0</text>
<text x="140.7" y="34.3">D1</text>
<text x="147.1" y="30.4">13</text>
<text x="147.1" y="33">14</text>
<text x="147.1" y="35.7">15</text>
<text x="127" y="41">8</text>
<text x="127" y="38.3">9</text>
<text x="132.2" y="39.6">A3</text>
<text x="132.2" y="37">A2</text>
<text x="140.7" y="37">D2</text>
<text x="140.7" y="39.6">D3</text>
<text x="147.1" y="38.3">17</text>
<text x="147.1" y="41">18</text>
<text x="127" y="46.3">6</text>
<text x="127" y="43.6">7</text>
<text x="132.2" y="47.6">A6</text>
<text x="132.2" y="44.9">A5</text>
<text x="132.2" y="42.3">A4</text>
<text x="140.7" y="42.3">D4</text>
<text x="140.7" y="44.9">D5</text>
<text x="140.7" y="47.6">D6</text>
<text x="147.1" y="43.6">19</text>
<text x="147.1" y="46.3">20</text>
<text x="126" y="51.5">27</text>
<text x="127" y="48.9">5</text>
<text x="132.2" y="50.2">A7</text>
<text x="132.2" y="52.9">A8</text>
<text x="140.7" y="50.2">D7</text>
<text x="147.1" y="48.9">21</text>
<text x="126" y="56.8">23</text>
<text x="126" y="59.5">25</text>
<text x="126" y="54.2">26</text>
<text x="132.2" y="58.1">A10</text>
<text x="132.2" y="55.5">A9</text>
<text x="126" y="64.8">28</text>
<text x="127" y="62.1">4</text>
<text x="132.2" y="63.4">A12</text>
<text x="132.2" y="60.8">A11</text>
<text x="171.5" y="60.7" transform="rotate(-90 171.5 60.7)">32</text>
<text x="126" y="67.4">29</text>
<text x="127" y="70.1">3</text>
<text x="132.2" y="66.1">A13</text>
<text x="132.2" y="68.7">A14</text>
<text x="132.2" y="71.4">A15</text>
<text x="126" y="75.4">30</text>
<text x="127" y="72.7">2</text>
<text x="132.2" y="74">A16</text>
<text x="132.2" y="76.7">A17</text>
<text x="171.5" y="74.4" transform="rotate(-90 171.5 74.4)">16</text>
<text x="126" y="83.3">22</text>
<text x="127" y="78">1</text>
<text x="132.2" y="79.3">A18</text>
<text x="126" y="88.6">31</text>
<text x="126" y="85.9">24</text>
<text x="132.2" y="89.9">!WE</text>
<text x="132.2" y="84.6">!CE</text>
<text x="132.2" y="87.2">!OE</text>
</g>
<g font-size="1.1" fill="#838383">
<text x="173.3" y="63.9" transform="rotate(-90 173.3 63.9)">VCC</text>
<text x="173.3" y="71.8" transform="rotate(-90 173.3 71.8)">GND</text>
</g>
</svg>
